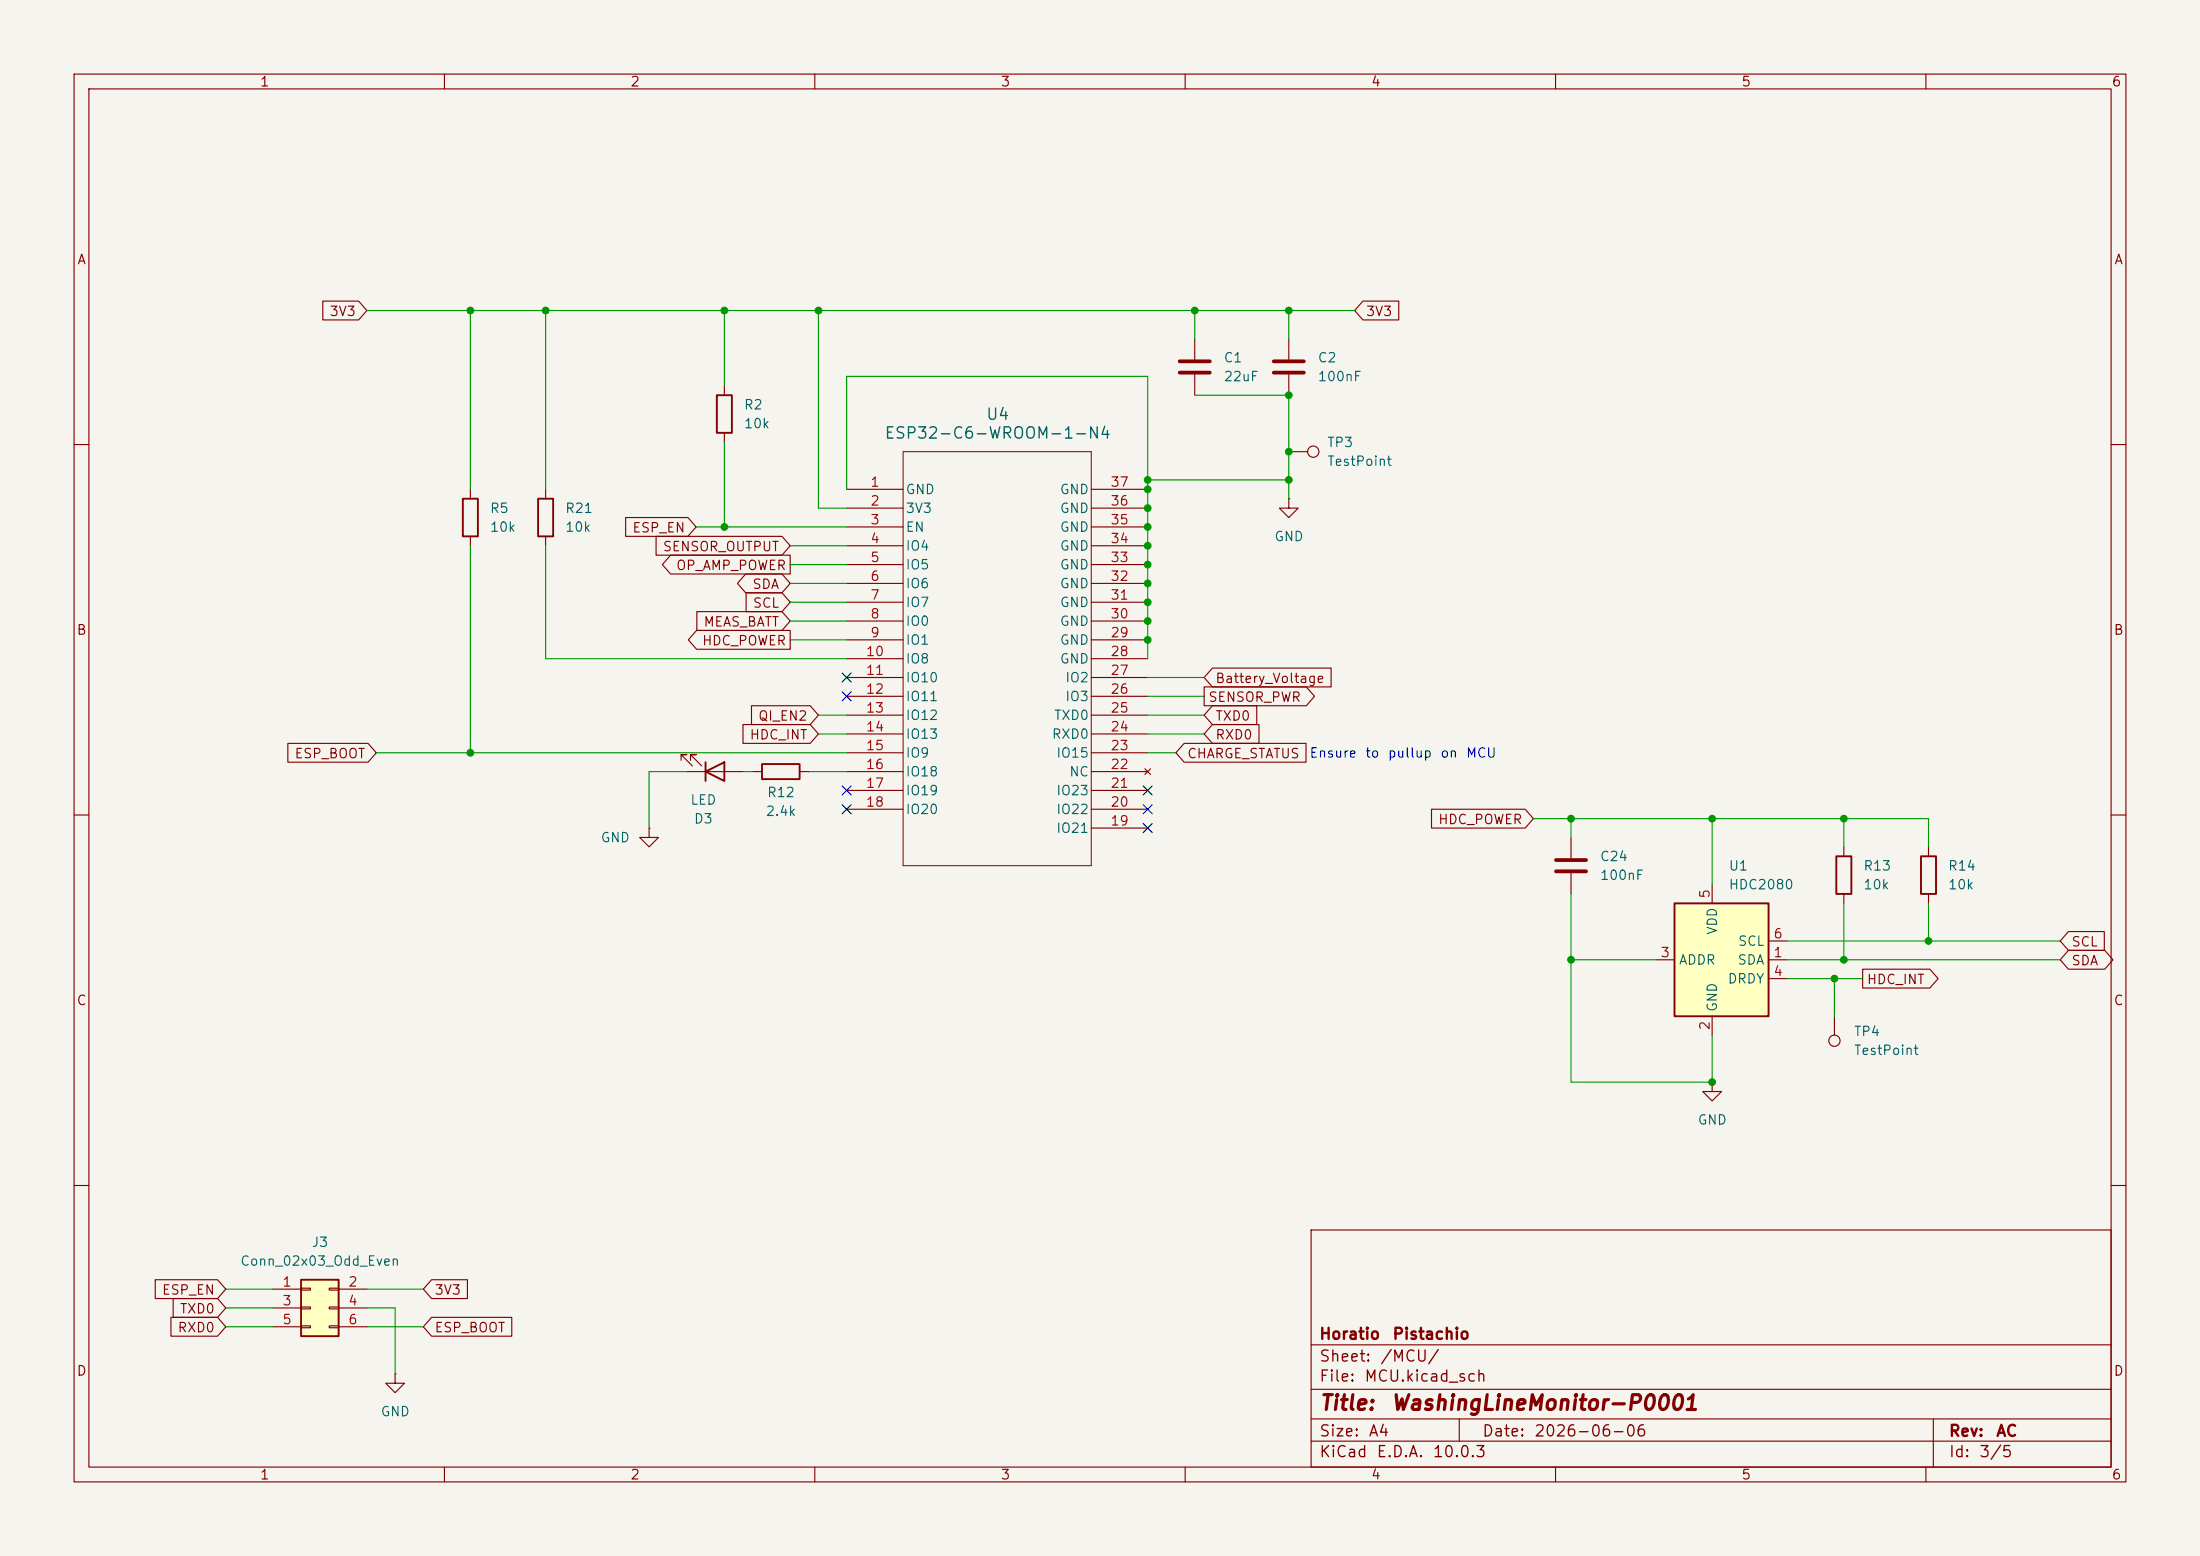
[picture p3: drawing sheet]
<svg xmlns="http://www.w3.org/2000/svg" width="297mm" height="210mm" viewBox="0 0 297 210" stroke-linecap="round" stroke-linejoin="round" font-family="sans-serif">
<path d="M0 0h297v210h-297z" fill="#f5f4ef" stroke="#f5f4ef" stroke-width=".14"/>
<g fill="none" stroke="#840000" stroke-width=".15">
<path d="M10 10h277v190h-277zM12 12h273v186h-273zM60 10v2M110 10v2M160 10v2M210 10v2M260 10v2M97.8 52.1v1.2M97.8 58.4v1.3M161.3 45.7v2.8M161.3 50.5v2.8M10 60h2"/>
<path d="M63.5 66v1.3M63.5 72.4v1.3M73.7 66v1.3M73.7 72.4v1.3M114.3 66h7.6M114.3 68.6h7.6M114.3 71.1h7.6M114.3 73.7h7.6M114.3 76.2h7.6M114.3 78.7h7.6M147.3 66h7.6M147.3 68.6h7.6"/>
<path d="M147.3 71.1h7.6M147.3 73.7h7.6M147.3 76.2h7.6M147.3 78.7h7.6M285 60h2M114.3 81.3h7.6M114.3 83.8h7.6M114.3 86.4h7.6M114.3 88.9h7.6M114.3 91.4h7.6M114.3 94h7.6M114.3 96.5h7.6"/>
<path d="M114.3 99.1h7.6M147.3 81.3h7.6M147.3 83.8h7.6M147.3 86.4h7.6M147.3 88.9h7.6M147.3 91.4h7.6M147.3 94h7.6M147.3 96.5h7.6M147.3 99.1h7.6M10 110h2M87.6 111.8v1.2h-1.2l1.2 1.3 1.3-1.3h-1.3M87.6 111.8h.1"/>
<path d="M101.6 104.1h1.3M107.9 104.1h1.3M114.3 104.1h7.6M114.3 101.6h7.6M114.3 106.7h7.6M114.3 109.2h7.6M147.3 104.1h7.6M147.3 101.6h7.6M147.3 106.7h7.6M147.3 109.2h7.6M147.3 111.8h7.6M154.6 103.8l.7 .7"/>
<path d="M155.3 103.8l-.7 .7M285 110h2M231.1 146.1v1.2h1.3l-1.3 1.3-1.2-1.3h1.2M231.1 146.1h.1M10 160h2M177 166h108v32h-108zM285 160h2M53.3 185.4v1.3h1.3l-1.3 1.3-1.2-1.3h1.2M53.3 185.4h.1M60 198v2M110 198v2M160 198v2"/>
<path d="M177 194.5h108M177 191.5h108M177 187.5h108M177 181.5h108M197 191.5v3M210 198v2M260 198v2M261 191.5v6.5"/>
</g>
<path d="M96.8 53.3h2v5.1h-2zM62.5 67.3h2v5.1h-2zM72.6 67.3h2.1v5.1h-2.1zM102.9 103.1h5v2.1h-5z" fill="none" stroke="#840000" stroke-width=".25"/>
<path d="M159.3 48.8h4M159.3 50.3h4" fill="none" stroke="#840000" stroke-width=".51"/>
<path d="M121.9 61h25.4v55.8h-25.4z" fill="none" stroke="#840000" stroke-width=".14"/>
<path d="M40.6 172.7h5.1v7.6h-5.1z" fill="#ffffc2"/>
<path d="M247.9 115.6h2v5.1h-2zM259.3 115.6h2.1v5.1h-2.1zM40.6 172.7h5.1v7.6h-5.1z" fill="none" stroke="#840000" stroke-width=".25"/>
<g fill="none" stroke="#840000" stroke-width=".15">
<path d="M248.9 114.3v1.3M260.3 114.3v1.3M247.6 137.2v2.5M248.9 120.7v1.2M260.3 120.7v1.2M36.8 174h3.8M36.8 176.5h3.8M36.8 179.1h3.8M40.6 173.9h1.3v.2h-1.3zM40.6 176.4h1.3v.3h-1.3zM40.6 178.9h1.3v.3h-1.3zM44.4 173.9h1.3v.2h-1.3z"/>
<path d="M44.4 176.4h1.3v.3h-1.3zM44.4 178.9h1.3v.3h-1.3zM45.7 174h3.8M45.7 176.5h3.8M45.7 179.1h3.8"/>
<circle cx="247.6" cy="140.5" r=".76"/>
</g>
<path d="M226.1 121.9h12.7v15.3h-12.7z" fill="#ffffc2"/>
<path d="M95.2 104.1l2.6-1.2v2.5zM95.2 102.9v2.5M226.1 121.9h12.7v15.3h-12.7z" fill="none" stroke="#840000" stroke-width=".25"/>
<g fill="none" stroke="#840000" stroke-width=".15">
<path d="M43.6 40.6h4.8l1.1 1.3-1.1 1.3h-4.8zM174 45.7v2.8M174 50.5v2.8M184 40.6h4.8v2.6h-4.8l-1.1-1.3zM84.5 69.8h8.4l1.1 1.3-1.1 1.3h-8.4zM88.6 72.4h17l1.1 1.3-1.1 1.2h-17zM90.5 74.9h16.2v2.6h-16.2l-1.1-1.3zM100.7 77.5h4.9l1.1 1.2-1.1 1.3h-4.9l-1.1-1.3zM174 67.3v1.3h1.3l-1.3 1.3-1.3-1.3h1.3M174 67.3h.1M174 61h2.5M94 85.1h12.7v2.5h-12.7l-1.1-1.2z"/>
<path d="M94.1 82.5h11.5l1.1 1.3-1.1 1.3h-11.5zM100.3 97.8h9.1l1.1 1.3-1.1 1.2h-9.1zM100.7 80h4.9l1.1 1.3-1.1 1.3h-4.9zM101.5 95.2h7.9l1.1 1.3-1.1 1.3h-7.9zM162.6 92.7h13.8l1.1 1.3-1.1 1.3h-13.8zM163.7 90.2h16v2.5h-16l-1.1-1.3zM163.7 95.2h6v2.6h-6l-1.1-1.3zM163.7 97.8h6.3v2.5h-6.3l-1.1-1.2zM38.9 100.3h10.8l1.1 1.3-1.1 1.3h-10.8zM91.9 102.6v-.7h.8h-.8l1.6 1.5M92.7 104.1h7.6M93.2 102.6v-.7h.8h-.8l1.5 1.5"/>
<path d="M159.9 100.3h16.4v2.6h-16.4l-1.2-1.3zM193.3 109.2h12.6l1.1 1.3-1.1 1.3h-12.6zM212.1 113v2.8M212.1 117.9v2.8M231.1 119.4v2.5M223.5 129.5h2.6M231.1 137.2v2.5M238.8 129.5h2.5M238.8 132.1h2.5M238.8 127h2.5M251.5 130.8h9l1.1 1.3-1.1 1.3h-9zM279.2 125.7h4.9v2.6h-4.9l-1.1-1.3z"/>
<path d="M279.2 128.3h4.9l1.2 1.2-1.2 1.3h-4.9l-1.1-1.3zM21 172.7h8.4l1.1 1.3-1.1 1.3h-8.4zM23.1 177.8h6.3l1.1 1.3-1.1 1.2h-6.3zM23.4 175.3h6l1.1 1.2-1.1 1.3h-6zM58.3 177.8h10.8v2.5h-10.8l-1.2-1.2zM58.3 172.7h4.8v2.6h-4.8l-1.2-1.3z"/>
<circle cx="177.3" cy="61" r=".76"/>
</g>
<path d="M172 48.8h4M172 50.3h4M210.1 116.1h4M210.1 117.6h4" fill="none" stroke="#840000" stroke-width=".51"/>
<g fill="none" stroke="#009600" stroke-width=".15">
<path d="M49.5 41.9h133.4M63.5 41.9v24.1M73.7 41.9v24.1M97.8 41.9v10.2M97.8 59.7v11.4M110.5 41.9v26.7h3.8M161.3 53.3h12.7v14M161.3 41.9v3.8M174 41.9v3.8M63.5 73.7v27.9M73.7 73.7v15.2h40.6M94 71.1h20.3"/>
<path d="M106.7 78.7h7.6M106.7 76.2h7.6M106.7 73.7h7.6M114.3 66v-15.2h40.6v38.1M154.9 64.8h19.1M106.7 86.4h7.6M106.7 83.8h7.6M106.7 81.3h7.6M110.5 99.1h3.8M110.5 96.5h3.8M154.9 99.1h7.7M154.9 91.4h7.7"/>
<path d="M154.9 94h7.7M154.9 96.5h7.7M50.8 101.6h63.5M92.7 104.1h-5.1v7.7M100.3 104.1h1.3M109.2 104.1h5.1M154.9 101.6h3.8M207 110.5h53.3v3.8M212.1 110.5v2.5M231.1 110.5v8.9M248.9 110.5v3.8M212.1 129.5h11.4"/>
<path d="M212.1 120.7v25.4h19v-6.4M241.3 129.5h36.8M241.3 132.1h10.2M241.3 127h36.8M247.6 132.1v5.1M248.9 121.9v7.6M260.3 121.9v5.1M30.5 179.1h6.3M30.5 174h6.3M30.5 176.5h6.3M49.5 179.1h7.6M49.5 176.5h3.8v8.9"/>
<path d="M49.5 174h7.6"/>
</g>
<g fill="none" stroke="#000084" stroke-width=".15">
<path d="M113.7 93.4l1.2 1.2M113.7 90.8l1.2 1.2M114.9 93.4l-1.2 1.2M114.9 90.8l-1.2 1.2M113.7 108.6l1.2 1.2M113.7 106.1l1.2 1.2M114.9 108.6l-1.2 1.2M114.9 106.1l-1.2 1.2M154.3 106.1l1.2 1.2M154.3 111.2l1.2 1.2M154.3 108.6l1.2 1.2M155.5 106.1l-1.2 1.2"/>
<path d="M155.5 111.2l-1.2 1.2M155.5 108.6l-1.2 1.2"/>
</g>
<g fill="#009600" stroke="#009600" stroke-width=".14">
<circle cx="154.9" cy="68.6" r=".46"/>
<circle cx="154.9" cy="64.8" r=".46"/>
<circle cx="154.9" cy="66" r=".46"/>
<circle cx="161.3" cy="41.9" r=".46"/>
<circle cx="174" cy="64.8" r=".46"/>
<circle cx="154.9" cy="71.1" r=".46"/>
<circle cx="174" cy="61" r=".46"/>
<circle cx="174" cy="53.3" r=".46"/>
<circle cx="174" cy="41.9" r=".46"/>
<circle cx="63.5" cy="101.6" r=".46"/>
<circle cx="97.8" cy="71.1" r=".46"/>
<circle cx="212.1" cy="110.5" r=".46"/>
<circle cx="248.9" cy="110.5" r=".46"/>
<circle cx="247.6" cy="132.1" r=".46"/>
<circle cx="248.9" cy="129.5" r=".46"/>
<circle cx="260.3" cy="127" r=".46"/>
<circle cx="231.1" cy="146.1" r=".46"/>
<circle cx="212.1" cy="129.5" r=".46"/>
<circle cx="231.1" cy="110.5" r=".46"/>
<circle cx="154.9" cy="86.4" r=".46"/>
<circle cx="154.9" cy="73.7" r=".46"/>
<circle cx="154.9" cy="83.8" r=".46"/>
<circle cx="154.9" cy="78.7" r=".46"/>
<circle cx="154.9" cy="76.2" r=".46"/>
<circle cx="154.9" cy="81.3" r=".46"/>
<circle cx="97.8" cy="41.9" r=".46"/>
<circle cx="73.7" cy="41.9" r=".46"/>
<circle cx="63.5" cy="41.9" r=".46"/>
<circle cx="110.5" cy="41.9" r=".46"/>
</g>
<g font-size="2" fill="#840000">
<text x="178" y="190.8">Title:</text>
<text x="187.7" y="190.8">WashingLineMonitor-P0001</text>
</g>
<g font-size="1.5" fill="#006464">
<text x="119.3" y="59.6">ESP32-C6-WROOM-1-N4</text>
<text x="133" y="57">U4</text>
</g>
<g font-size="1.5" fill="#840000">
<text x="178" y="184.2">Sheet:</text>
<text x="178" y="181.2">Horatio</text>
<text x="186.2" y="184.2">/MCU/</text>
<text x="187.9" y="181.2">Pistachio</text>
<text x="178" y="186.9">File:</text>
<text x="184.1" y="186.9">MCU.kicad_sch</text>
<text x="178" y="197.1">KiCad</text>
<text x="178" y="194.3">Size:</text>
<text x="184.7" y="194.3">A4</text>
<text x="185.7" y="197.1">E.D.A.</text>
<text x="193.3" y="197.1">10.0.3</text>
<text x="200" y="194.3">Date:</text>
<text x="207" y="194.3">2026-06-06</text>
<text x="263" y="194.3">Rev:</text>
<text x="263" y="197.1">Id:</text>
<text x="267.1" y="197.1">3/5</text>
<text x="269.4" y="194.3">AC</text>
</g>
<g font-size="1.3" fill="#840000">
<text x="35" y="12">1</text>
<text x="85" y="12">2</text>
<text x="135" y="12">3</text>
<text x="185" y="12">4</text>
<text x="235" y="12">5</text>
<text x="285" y="12">6</text>
<text x="10.3" y="36">A</text>
<text x="285.3" y="36">A</text>
<text x="44.4" y="43">3V3</text>
<text x="184.3" y="43">3V3</text>
<text x="85.3" y="72.2">ESP_EN</text>
<text x="89.4" y="74.7">SENSOR_OUTPUT</text>
<text x="91.2" y="77.3">OP_AMP_POWER</text>
<text x="101.5" y="79.8">SDA</text>
<text x="101.5" y="82.3">SCL</text>
<text x="10.3" y="86">B</text>
<text x="94.7" y="87.4">HDC_POWER</text>
<text x="94.9" y="84.9">MEAS_BATT</text>
<text x="285.3" y="86">B</text>
<text x="163" y="95">SENSOR_PWR</text>
<text x="164" y="92.5">Battery_Voltage</text>
<text x="101.1" y="100.1">HDC_INT</text>
<text x="102.3" y="97.6">QI_EN2</text>
<text x="164" y="97.6">TXD0</text>
<text x="164" y="100.1">RXD0</text>
<text x="39.7" y="102.7">ESP_BOOT</text>
<text x="160.2" y="102.7">CHARGE_STATUS</text>
<text x="194.1" y="111.6">HDC_POWER</text>
<text x="279.6" y="128.1">SCL</text>
<text x="279.6" y="130.6">SDA</text>
<text x="10.3" y="136">C</text>
<text x="251.9" y="133.1">HDC_INT</text>
<text x="285.3" y="136">C</text>
<text x="21.8" y="175.1">ESP_EN</text>
<text x="24.2" y="177.6">TXD0</text>
<text x="58.6" y="175.1">3V3</text>
<text x="10.3" y="186">D</text>
<text x="23.9" y="180.1">RXD0</text>
<text x="58.6" y="180.1">ESP_BOOT</text>
<text x="285.3" y="186">D</text>
<text x="35" y="200">1</text>
<text x="85" y="200">2</text>
<text x="135" y="200">3</text>
<text x="185" y="200">4</text>
<text x="235" y="200">5</text>
<text x="285" y="200">6</text>
</g>
<g font-size="1.3" fill="#006464">
<text x="165.1" y="49.2">C1</text>
<text x="165.1" y="51.8">22uF</text>
<text x="177.8" y="49.2">C2</text>
<text x="177.8" y="51.8">100nF</text>
<text x="100.3" y="55.6">R2</text>
<text x="100.3" y="58.1">10k</text>
<text x="179.1" y="60.7">TP3</text>
<text x="179.1" y="63.2">TestPoint</text>
<text x="66" y="69.6">R5</text>
<text x="76.2" y="69.6">R21</text>
<text x="122.2" y="67">GND</text>
<text x="122.2" y="69.6">3V3</text>
<text x="143" y="69.6">GND</text>
<text x="143" y="67">GND</text>
<text x="66" y="72.1">10k</text>
<text x="76.2" y="72.1">10k</text>
<text x="122.2" y="72.1">EN</text>
<text x="122.2" y="74.6">IO4</text>
<text x="122.2" y="77.2">IO5</text>
<text x="143" y="77.2">GND</text>
<text x="143" y="74.6">GND</text>
<text x="143" y="72.1">GND</text>
<text x="172" y="73.4">GND</text>
<text x="122.2" y="79.7">IO6</text>
<text x="122.2" y="82.3">IO7</text>
<text x="143" y="82.3">GND</text>
<text x="143" y="79.7">GND</text>
<text x="122.2" y="84.8">IO0</text>
<text x="122.2" y="87.3">IO1</text>
<text x="122.2" y="89.9">IO8</text>
<text x="143" y="89.9">GND</text>
<text x="143" y="87.3">GND</text>
<text x="143" y="84.8">GND</text>
<text x="122.2" y="92.4">IO10</text>
<text x="122.2" y="95">IO11</text>
<text x="143.7" y="95">IO3</text>
<text x="143.7" y="92.4">IO2</text>
<text x="122.2" y="97.5">IO12</text>
<text x="122.2" y="100">IO13</text>
<text x="141.9" y="100">RXD0</text>
<text x="142.2" y="97.5">TXD0</text>
<text x="103.5" y="107.9">R12</text>
<text x="122.2" y="102.6">IO9</text>
<text x="122.2" y="105.1">IO18</text>
<text x="122.2" y="107.7">IO19</text>
<text x="142.5" y="107.7">IO23</text>
<text x="142.5" y="102.6">IO15</text>
<text x="144.3" y="105.1">NC</text>
<text x="93.1" y="108.9">LED</text>
<text x="93.6" y="111.5">D3</text>
<text x="103.3" y="110.4">2.4k</text>
<text x="122.2" y="110.2">IO20</text>
<text x="142.5" y="112.7">IO21</text>
<text x="142.5" y="110.2">IO22</text>
<text x="81" y="114">GND</text>
<text x="215.9" y="119.1">100nF</text>
<text x="215.9" y="116.5">C24</text>
<text x="233.3" y="117.8">U1</text>
<text x="251.5" y="117.8">R13</text>
<text x="262.9" y="117.8">R14</text>
<text x="233.3" y="120.4">HDC2080</text>
<text x="251.5" y="120.4">10k</text>
<text x="262.9" y="120.4">10k</text>
<text x="226.6" y="130.5">ADDR</text>
<text x="232.1" y="126.3" transform="rotate(-90 232.1 126.3)">VDD</text>
<text x="234.5" y="130.5">SDA</text>
<text x="234.5" y="128">SCL</text>
<text x="232.1" y="136.7" transform="rotate(-90 232.1 136.7)">GND</text>
<text x="233.2" y="133.1">DRDY</text>
<text x="250.2" y="140.2">TP4</text>
<text x="250.2" y="142.7">TestPoint</text>
<text x="229.1" y="152.1">GND</text>
<text x="32.3" y="171.2">Conn_02x03_Odd_Even</text>
<text x="42" y="168.6">J3</text>
<text x="51.3" y="191.5">GND</text>
</g>
<g font-size="1.3" fill="#a90000">
<text x="117.4" y="66">1</text>
<text x="117.4" y="68.6">2</text>
<text x="117.4" y="71.1">3</text>
<text x="149.8" y="71.1">35</text>
<text x="149.8" y="68.6">36</text>
<text x="149.8" y="66">37</text>
<text x="117.4" y="73.6">4</text>
<text x="117.4" y="76.2">5</text>
<text x="149.8" y="76.2">33</text>
<text x="149.8" y="73.6">34</text>
<text x="117.4" y="78.7">6</text>
<text x="117.4" y="81.3">7</text>
<text x="117.4" y="83.8">8</text>
<text x="149.8" y="83.8">30</text>
<text x="149.8" y="81.3">31</text>
<text x="149.8" y="78.7">32</text>
<text x="116.8" y="88.9">10</text>
<text x="117.4" y="86.3">9</text>
<text x="149.8" y="88.9">28</text>
<text x="149.8" y="86.3">29</text>
<text x="116.8" y="91.4">11</text>
<text x="116.8" y="94">12</text>
<text x="149.8" y="94">26</text>
<text x="149.8" y="91.4">27</text>
<text x="116.8" y="96.5">13</text>
<text x="116.8" y="99">14</text>
<text x="116.8" y="101.6">15</text>
<text x="149.8" y="101.6">23</text>
<text x="149.8" y="99">24</text>
<text x="149.8" y="96.5">25</text>
<text x="116.8" y="104.1">16</text>
<text x="116.8" y="106.7">17</text>
<text x="149.8" y="106.7">21</text>
<text x="149.8" y="104.1">22</text>
<text x="116.8" y="109.2">18</text>
<text x="149.8" y="111.7">19</text>
<text x="149.8" y="109.2">20</text>
<text x="231.1" y="121.4" transform="rotate(-90 231.1 121.4)">5</text>
<text x="224.1" y="129.5">3</text>
<text x="239.3" y="129.5">1</text>
<text x="239.3" y="127">6</text>
<text x="239.3" y="132.1">4</text>
<text x="231.1" y="139.1" transform="rotate(-90 231.1 139.1)">2</text>
<text x="38" y="174">1</text>
<text x="46.9" y="174">2</text>
<text x="38" y="176.5">3</text>
<text x="38" y="179">5</text>
<text x="46.9" y="176.5">4</text>
<text x="46.9" y="179">6</text>
</g>
<g font-size="1.3" fill="#0000c2">
<text x="176.7" y="102.6">Ensure</text>
<text x="184.2" y="102.6">to</text>
<text x="187.3" y="102.6">pullup</text>
<text x="194.4" y="102.6">on</text>
<text x="197.8" y="102.6">MCU</text>
</g>
</svg>
